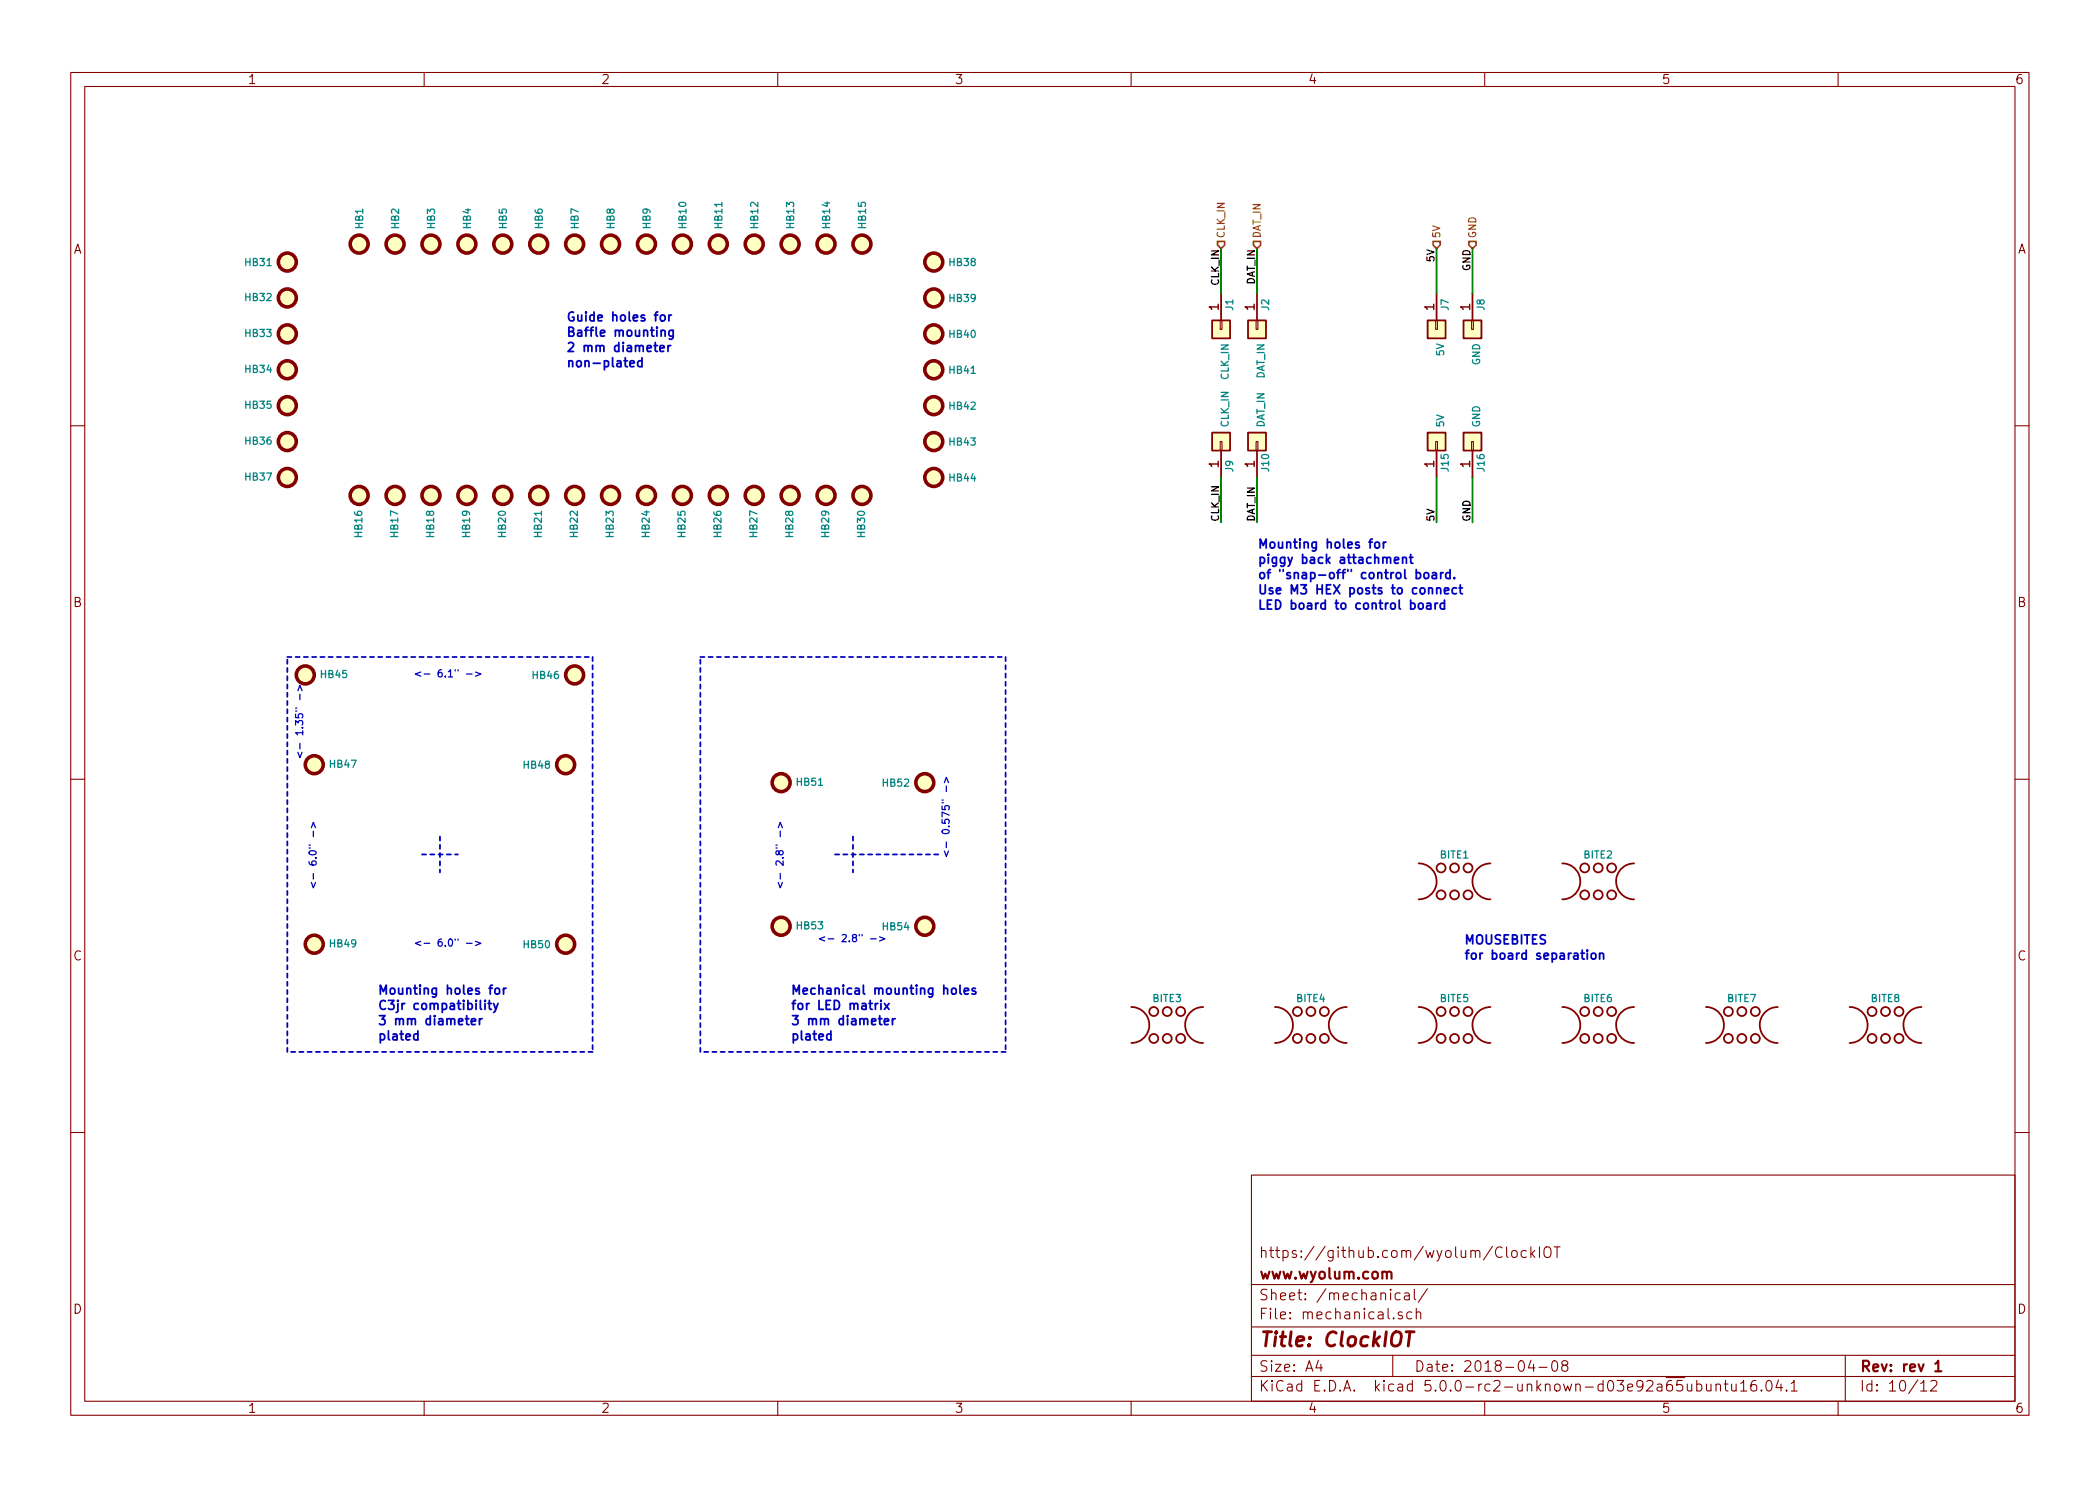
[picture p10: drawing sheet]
<svg xmlns="http://www.w3.org/2000/svg" width="297mm" height="210mm" viewBox="0 0 297 210" stroke-linecap="round" stroke-linejoin="round" font-family="sans-serif">
<g fill="none" stroke="#840000" stroke-width=".15">
<path d="M10 10.3h277v189.9h-277zM12 12.2h273v186.1h-273zM60 10.3v1.9M110 10.3v1.9M160 10.3v1.9M210 10.3v1.9M260 10.3v1.9M172.6 45.3h.2v1.3h-.2zM177.7 45.3h.2v1.3h-.2zM203.1 45.3h.2v1.3h-.2zM208.2 45.3h.2v1.3h-.2zM10 60.2h2"/>
<path d="M172.6 62.5h.2v1.2h-.2zM177.7 62.5h.2v1.2h-.2zM203.1 62.5h.2v1.2h-.2zM208.2 62.5h.2v1.2h-.2zM285 60.2h2M10 110.3h2M285 110.3h2M10 160.2h2M177 166.3h108v32h-108zM212.5 176.6a.6 .6 0 0 0-.8 0 .6 .6 0 0 0-.2 .7 .58 .58 0 0 0 .3 .6 .58 .58 0 0 0 .7-.1M213.1 176.4v1.3l.2 .2M213.9 177.1a.41 .41 0 0 1 .7 .1v.4a.41 .41 0 0 1-.4 .3 .41 .41 0 0 1-.4-.3z"/>
<path d="M215.9 177a.48 .48 0 0 0-.7 .2v.4a.48 .48 0 0 0 .7 .2M216.5 176.4v1.5M216.7 177.4l.4 .5M217.1 176.9l-.6 .6M217.8 176.4v1.5M218.6 176.5a.5 .5 0 0 1 .5 0 .5 .5 0 0 1 .3 .4v.5a.5 .5 0 0 1-.5 .5 .5 .5 0 0 1-.5-.5v-.5zM219.8 176.4h.9M220.2 176.4v1.5M285 160.2h2M60 198.3v1.9M110 198.3v1.9M160 198.3v1.9"/>
<path d="M177 194.8h108M177 191.8h108M177 187.8h108M177 181.8h108M186.5 192.5l-.4 1h1M186.8 193v1M197 191.8v3M198 183l-.4-.1-.3 .3 .1 .6 .2 .1 .4-.1M198.3 185.7l-.3-.1-.2 .3a.48 .48 0 0 0 .5 .3l.1 .1-.1 .2-.1 .1-.4-.1M198.7 183l.1-.1 .5 .1v.9M199.3 183.3l-.5 .1a.29 .29 0 0 0-.2 .2 .29 .29 0 0 0 .2 .3l.5-.1M199.7 185.7a.48 .48 0 0 0-.6 0l-.1 .2 .1 .6a.48 .48 0 0 0 .6 0"/>
<path d="M200.1 182.4v1.3l.2 .2M200.3 185.7a.39 .39 0 0 1 .7 .1v.8M200.3 185.1v1.5M201.9 182.3l-1.3 2M210 198.3v1.9M216.6 192.5l-.4 1h.9M216.9 193v1M217.7 193.5h1.1M219.6 192.7a.37 .37 0 0 1 .4-.2 .37 .37 0 0 1 .3 .3v.3a.72 .72 0 0 1-.3 .9l-.4-.1a1.41 1.41 0 0 1 0-1.2zM221.2 193.2l-.3-.3 .3-.4a.47 .47 0 0 1 .6 .3l-.2 .3-.4 .1a.48 .48 0 0 0-.2 .7 .48 .48 0 0 0 .8-.2l-.1-.4-.2-.1M238.7 195.8v.9a.4 .4 0 0 0 .6 0M239.3 195.8v1"/>
<path d="M240 195.9a.48 .48 0 0 1 .6 .1l.1 .1-.1 .6a.48 .48 0 0 1-.6 0M240 195.3v1.5M241.4 195.8v.9a.45 .45 0 0 0 .6 0M242 195.8v1M242.7 196a.38 .38 0 0 1 .7 0v.8M242.7 195.8v1M243.9 195.8h.5M244.1 195.3v1.3v.1l.3 .1M244.9 195.8l.1 .9a.4 .4 0 0 0 .6 0M245.6 195.8v1M246.2 195.8l.4-.5v1.5M246.2 196.8h.9"/>
<path d="M248.4 195.3a.59 .59 0 0 0-.8 .7l.1 .7a.49 .49 0 0 0 .7 0 .65 .65 0 0 0 0-.7 .51 .51 0 0 0-.7 0l-.1 .2M249.1 196.7h.1l-.1 .1v-.1v.1M250 195.4a.36 .36 0 0 1 .6 .2 .77 .77 0 0 1-.5 1.2 1 1 0 0 1-.1-1.4zM251.6 195.2l-.4 1.1h.9M251.9 195.8v1M252.7 196.7h.1l-.1 .1-.1-.1h.1v.1M253.4 195.8l.4-.5v1.5M253.4 196.8h.8M260 198.3v1.9M261 191.8v6.5M271.7 195.8l.3-.3 .1-.2v1.5M271.7 196.8h.8"/>
<path d="M273.1 195.5l.2-.2h.4a.41 .41 0 0 1 .2 .7l-.9 .8h1"/>
</g>
<path d="M196.2 180.1a.36 .36 0 0 1 .3-.2 .36 .36 0 0 1 .3 .2v.8M273.7 193l.5-.5v1.5M273.7 194h.9" fill="none" stroke="#840000" stroke-width=".3"/>
<path d="M198.9 188.4h1.1M199.4 188.4l-.2 2" fill="none" stroke="#840000" stroke-width=".41"/>
<g fill="#ffffc2" stroke="#ffffc2" stroke-width=".14">
<path d="M171.4 45.3h2.6v2.6h-2.6z"/>
<path d="M176.5 45.3h2.6v2.6h-2.6z"/>
<path d="M201.9 45.3h2.6v2.6h-2.6z"/>
<path d="M207 45.3h2.5v2.6h-2.5z"/>
<path d="M171.4 61.2h2.6v2.5h-2.6z"/>
<path d="M176.5 61.2h2.6v2.5h-2.6z"/>
<path d="M201.9 61.2h2.6v2.5h-2.6z"/>
<path d="M207 61.2h2.5v2.5h-2.5z"/>
<circle cx="50.8" cy="34.5" r="1.27"/>
<circle cx="55.9" cy="34.5" r="1.27"/>
<circle cx="61" cy="34.5" r="1.27"/>
<circle cx="66" cy="34.5" r="1.27"/>
<circle cx="71.1" cy="34.5" r="1.27"/>
<circle cx="76.2" cy="34.5" r="1.27"/>
<circle cx="81.3" cy="34.5" r="1.27"/>
<circle cx="86.4" cy="34.5" r="1.27"/>
<circle cx="91.4" cy="34.5" r="1.27"/>
<circle cx="96.5" cy="34.5" r="1.27"/>
<circle cx="101.6" cy="34.5" r="1.27"/>
<circle cx="106.7" cy="34.5" r="1.27"/>
<circle cx="111.8" cy="34.5" r="1.27"/>
<circle cx="116.8" cy="34.5" r="1.27"/>
<circle cx="121.9" cy="34.5" r="1.27"/>
<circle cx="50.8" cy="70.1" r="1.27"/>
<circle cx="55.9" cy="70.1" r="1.27"/>
<circle cx="61" cy="70.1" r="1.27"/>
<circle cx="66" cy="70.1" r="1.27"/>
<circle cx="71.1" cy="70.1" r="1.27"/>
<circle cx="76.2" cy="70.1" r="1.27"/>
<circle cx="81.3" cy="70.1" r="1.27"/>
<circle cx="86.4" cy="70.1" r="1.27"/>
<circle cx="91.4" cy="70.1" r="1.27"/>
<circle cx="96.5" cy="70.1" r="1.27"/>
<circle cx="101.6" cy="70.1" r="1.27"/>
<circle cx="106.7" cy="70.1" r="1.27"/>
<circle cx="111.8" cy="70.1" r="1.27"/>
<circle cx="116.8" cy="70.1" r="1.27"/>
<circle cx="121.9" cy="70.1" r="1.27"/>
<circle cx="40.6" cy="37.1" r="1.27"/>
<circle cx="40.6" cy="42.2" r="1.27"/>
<circle cx="40.6" cy="47.2" r="1.27"/>
<circle cx="40.6" cy="52.3" r="1.27"/>
<circle cx="40.6" cy="57.4" r="1.27"/>
<circle cx="40.6" cy="62.5" r="1.27"/>
<circle cx="40.6" cy="67.6" r="1.27"/>
<circle cx="132.1" cy="37.1" r="1.27"/>
<circle cx="132.1" cy="42.2" r="1.27"/>
<circle cx="132.1" cy="47.2" r="1.27"/>
<circle cx="132.1" cy="52.3" r="1.27"/>
<circle cx="132.1" cy="57.4" r="1.27"/>
<circle cx="132.1" cy="62.5" r="1.27"/>
<circle cx="132.1" cy="67.6" r="1.27"/>
<circle cx="43.2" cy="95.5" r="1.27"/>
<circle cx="81.3" cy="95.5" r="1.27"/>
<circle cx="44.4" cy="108.2" r="1.27"/>
<circle cx="80" cy="108.2" r="1.27"/>
<circle cx="44.4" cy="133.6" r="1.27"/>
<circle cx="80" cy="133.6" r="1.27"/>
<circle cx="110.5" cy="110.7" r="1.27"/>
<circle cx="130.8" cy="110.7" r="1.27"/>
<circle cx="110.5" cy="131.1" r="1.27"/>
<circle cx="130.8" cy="131.1" r="1.27"/>
</g>
<g fill="none" stroke="#840000" stroke-width=".51">
<circle cx="40.6" cy="37.1" r="1.27"/>
<circle cx="50.8" cy="34.5" r="1.27"/>
<circle cx="55.9" cy="34.5" r="1.27"/>
<circle cx="61" cy="34.5" r="1.27"/>
<circle cx="66" cy="34.5" r="1.27"/>
<circle cx="71.1" cy="34.5" r="1.27"/>
<circle cx="76.2" cy="34.5" r="1.27"/>
<circle cx="81.3" cy="34.5" r="1.27"/>
<circle cx="86.4" cy="34.5" r="1.27"/>
<circle cx="91.4" cy="34.5" r="1.27"/>
<circle cx="96.5" cy="34.5" r="1.27"/>
<circle cx="101.6" cy="34.5" r="1.27"/>
<circle cx="106.7" cy="34.5" r="1.27"/>
<circle cx="111.8" cy="34.5" r="1.27"/>
<circle cx="116.8" cy="34.5" r="1.27"/>
<circle cx="121.9" cy="34.5" r="1.27"/>
<circle cx="132.1" cy="37.1" r="1.27"/>
<circle cx="40.6" cy="47.2" r="1.27"/>
<circle cx="40.6" cy="42.2" r="1.27"/>
<circle cx="40.6" cy="57.4" r="1.27"/>
<circle cx="40.6" cy="52.3" r="1.27"/>
<circle cx="132.1" cy="42.2" r="1.27"/>
<circle cx="132.1" cy="52.3" r="1.27"/>
<circle cx="132.1" cy="47.2" r="1.27"/>
<circle cx="132.1" cy="57.4" r="1.27"/>
<circle cx="40.6" cy="62.5" r="1.27"/>
<circle cx="40.6" cy="67.6" r="1.27"/>
<circle cx="50.8" cy="70.1" r="1.27"/>
<circle cx="55.9" cy="70.1" r="1.27"/>
<circle cx="61" cy="70.1" r="1.27"/>
<circle cx="66" cy="70.1" r="1.27"/>
<circle cx="71.1" cy="70.1" r="1.27"/>
<circle cx="76.2" cy="70.1" r="1.27"/>
<circle cx="81.3" cy="70.1" r="1.27"/>
<circle cx="86.4" cy="70.1" r="1.27"/>
<circle cx="91.4" cy="70.1" r="1.27"/>
<circle cx="96.5" cy="70.1" r="1.27"/>
<circle cx="101.6" cy="70.1" r="1.27"/>
<circle cx="106.7" cy="70.1" r="1.27"/>
<circle cx="111.8" cy="70.1" r="1.27"/>
<circle cx="116.8" cy="70.1" r="1.27"/>
<circle cx="121.9" cy="70.1" r="1.27"/>
<circle cx="132.1" cy="67.6" r="1.27"/>
<circle cx="132.1" cy="62.5" r="1.27"/>
<circle cx="43.2" cy="95.5" r="1.27"/>
<circle cx="81.3" cy="95.5" r="1.27"/>
<circle cx="44.4" cy="108.2" r="1.27"/>
<circle cx="80" cy="108.2" r="1.27"/>
<circle cx="110.5" cy="110.7" r="1.27"/>
<circle cx="130.8" cy="110.7" r="1.27"/>
<circle cx="44.4" cy="133.6" r="1.27"/>
<circle cx="80" cy="133.6" r="1.27"/>
<circle cx="110.5" cy="131.1" r="1.27"/>
<circle cx="130.8" cy="131.1" r="1.27"/>
</g>
<g fill="none" stroke="#0000c2" stroke-width=".25">
<path d="M89.1 51.5l.6-.1v-.3l-.4-.1-.2 .2 .1 .6h.5M90.8 51.1l-.4-.1-.2 .3v.4l.1 .1h.5M90.8 50.6v1.3M93.3 49.3l.7-.1-.1-.3h-.4l-.2 .2 .1 .6h.5M93.5 44.6h.3l.3 .2v.4l-.1 .2h-.4l-.2-.2v-.4zM93.5 46.9l.1-.1a.32 .32 0 0 1 .5 .1v.7M94.5 48.9v.8M94.6 44.6v.8M94.9 48.9h-.3l-.1 .2M95 44.6h-.3l-.1 .2M95.2 46.7l-.1 1.2a.32 .32 0 0 1-.4 0M95.2 46.8l-.3-.1-.3 .3v.3l.1 .2h.5"/>
<path d="M194.5 76.8l.2-.1 .4 .1v.5l-.1 .2h-.3l-.2-.1zM195.7 76.7v.8M196 76.7l-.2 .1-.1 .1M197.3 79.3l.5-.1v-.3h-.4l-.1 .1v.6h.5M198.4 79l.1-.1a.31 .31 0 0 1 .4 .1v.7M198.4 78.9v.8M199.4 78.9h.4M199.5 78.4v1.1l.1 .1 .2 .1M201.5 81.1l.2-.1 .3 .1 .1 .5-.1 .2-.3 .1-.2-.2zM201.8 85.4h.5l.1 .8M202.4 85.6l-.4 .1a.25 .25 0 0 0-.2 .2 .25 .25 0 0 0 .2 .3l.4-.1M202.6 81.1h.5l.1 .8"/>
<path d="M203 85.3v.9M203.2 81.3l-.5 .1a.25 .25 0 0 0-.1 .2 .25 .25 0 0 0 .1 .3l.5-.1M203.2 83.3l.2-.1h.3l.1 .8M203.4 85.3l-.3 .1-.1 .2M203.8 81v.9M204.1 81l-.2 .1-.1 .1M204.3 83.6l.6-.1v-.3h-.4l-.2 .2 .1 .6h.5M204.3 85.4l-.3-.1-.3 .3v.3l.1 .2h.5M204.3 84.9v1.3M205.1 81.1l-.4-.1-.2 .2v.4l.1 .2h.5M205.1 80.6v1.3M205.7 81.7l.1 .1h-.2l.1-.1v.2"/>
<path d="M206 83.2h-.4l-.2 .2v.4l.1 .2h.5M206.4 83.2h.5M206.6 82.7v1.1v.2h.3M70.1 139.9l.2-.1 .3 .1 .1 .5-.2 .2-.2 .1-.2-.2zM71.2 139.8v.9M71.6 139.8l-.3 .1-.1 .1M135.8 139.4v1.1l.2 .2M138 139.9a.31 .31 0 0 0-.5 .1l.1 .2h.2l.2 .2-.2 .3-.3-.1M225.1 135l.2-.1 .4 .1v.5l-.1 .2h-.3l-.2-.1zM226.3 135v-.1a.31 .31 0 0 1 .5 .1v.7M226.3 134.9v.8M59.1 146.3h-.3l-.3 .2 .1 .6h.5"/>
<path d="M59.1 145.9v1.2M66.7 144.5l.6-.1-.1-.2-.3-.1-.2 .2v.6h.5M67.8 144.1v.9M68.2 144.1l-.3 .1-.1 .2M69 142h.5M69.2 141.5v1.1l.1 .2h.2M69.8 142l.3 .8M70.4 142l-.4 1.1-.2 .2M117.5 146.3h-.3l-.3 .2 .1 .6h.5M117.5 145.9v1.2M124.6 142v.8M125.1 144.5l.6-.1-.1-.2-.3-.1-.2 .2v.6h.5"/>
<path d="M125.1 142l.7 .8M125.8 142l-.7 .8M126.2 144.1v.9M126.6 144.1l-.2 .1-.2 .2M136.4 140.2l.6-.1v-.2l-.4-.1-.2 .2 .1 .6h.5"/>
</g>
<g fill="none" stroke="#0000c2" stroke-width=".18">
<path d="M42.1 97.7l.3-.7 .3 .7M42.4 98.2v.8M64.8 94.8v.1M66 95.4h.8M67.3 95.1l.7 .3-.7 .3M41.8 100.2h.2M43.7 119.6h.2M44 117.1l.3-.7 .3 .7M44.3 117.6v.8M109.8 119.6h.1M110.1 117.1l.3-.7 .3 .7M110.4 117.6v.8"/>
<path d="M133.2 113.6h.2M133.2 113.2h.2M133.6 110.7l.3-.7 .3 .7M133.9 111.2v.8M64.8 132.9v.1M66 133.5h.8M67.3 133.2l.7 .3-.7 .3M121.9 132.2v.2M123.1 132.8h.8M124.4 132.6l.8 .2-.8 .3"/>
</g>
<path d="M40.6 93h43.2M83.8 93v55.8M99.1 93h43.1M142.2 93v55.8M62.2 118.4v5M120.6 118.4v5M59.7 120.9h5.1M118.1 120.9h14.6M40.6 148.8v-55.8M83.8 148.8h-43.2M99.1 148.8v-55.8M142.2 148.8h-43.1" fill="none" stroke="#0000c2" stroke-width=".25" stroke-dasharray=".6 .6"/>
<g fill="none" stroke="#840000" stroke-width=".25">
<path d="M171.4 45.3h2.6v2.6h-2.6zM172.7 41.5v3.8M176.5 45.3h2.6v2.6h-2.6zM177.8 41.5v3.8M201.9 45.3h2.6v2.6h-2.6zM203.2 41.5v3.8M207 45.3h2.5v2.6h-2.5zM208.3 41.5v3.8M171.4 61.2h2.6v2.5h-2.6zM172.7 63.7v3.9M176.5 61.2h2.6v2.5h-2.6zM177.8 63.7v3.9"/>
<path d="M201.9 61.2h2.6v2.5h-2.6zM203.2 63.7v3.9M207 61.2h2.5v2.5h-2.5zM208.3 63.7v3.9M200.7 122.2a2.54 2.54 0 0 1 2.5 2.5 2.54 2.54 0 0 1-2.5 2.5M210.8 122.2a2.54 2.54 0 0 0-2.5 2.5 2.54 2.54 0 0 0 2.5 2.5M221 122.2a2.54 2.54 0 0 1 2.5 2.5 2.54 2.54 0 0 1-2.5 2.5M231.1 122.2a2.54 2.54 0 0 0-2.5 2.5 2.54 2.54 0 0 0 2.5 2.5M160 142.5a2.54 2.54 0 0 1 2.6 2.5 2.54 2.54 0 0 1-2.6 2.6M170.2 142.5a2.54 2.54 0 0 0-2.6 2.5 2.54 2.54 0 0 0 2.6 2.6M180.3 142.5a2.54 2.54 0 0 1 2.6 2.5 2.54 2.54 0 0 1-2.6 2.6M190.5 142.5a2.54 2.54 0 0 0-2.5 2.5 2.54 2.54 0 0 0 2.5 2.6"/>
<path d="M200.7 142.5a2.54 2.54 0 0 1 2.5 2.5 2.54 2.54 0 0 1-2.5 2.6M210.8 142.5a2.54 2.54 0 0 0-2.5 2.5 2.54 2.54 0 0 0 2.5 2.6M221 142.5a2.54 2.54 0 0 1 2.5 2.5 2.54 2.54 0 0 1-2.5 2.6M231.1 142.5a2.54 2.54 0 0 0-2.5 2.5 2.54 2.54 0 0 0 2.5 2.6M241.3 142.5a2.54 2.54 0 0 1 2.5 2.5 2.54 2.54 0 0 1-2.5 2.6M251.5 142.5a2.54 2.54 0 0 0-2.6 2.5 2.54 2.54 0 0 0 2.6 2.6M261.6 142.5a2.54 2.54 0 0 1 2.6 2.5 2.54 2.54 0 0 1-2.6 2.6M271.8 142.5a2.54 2.54 0 0 0-2.6 2.5 2.54 2.54 0 0 0 2.6 2.6"/>
<circle cx="203.8" cy="126.6" r=".63"/>
<circle cx="203.8" cy="122.8" r=".63"/>
<circle cx="205.7" cy="122.8" r=".63"/>
<circle cx="205.7" cy="126.6" r=".63"/>
<circle cx="207.6" cy="126.6" r=".63"/>
<circle cx="207.6" cy="122.8" r=".63"/>
<circle cx="224.2" cy="122.8" r=".63"/>
<circle cx="224.2" cy="126.6" r=".63"/>
<circle cx="226.1" cy="126.6" r=".63"/>
<circle cx="226.1" cy="122.8" r=".63"/>
<circle cx="228" cy="126.6" r=".63"/>
<circle cx="228" cy="122.8" r=".63"/>
<circle cx="163.2" cy="143.1" r=".63"/>
<circle cx="163.2" cy="146.9" r=".63"/>
<circle cx="165.1" cy="143.1" r=".63"/>
<circle cx="165.1" cy="146.9" r=".63"/>
<circle cx="167" cy="143.1" r=".63"/>
<circle cx="167" cy="146.9" r=".63"/>
<circle cx="183.5" cy="143.1" r=".63"/>
<circle cx="183.5" cy="146.9" r=".63"/>
<circle cx="185.4" cy="143.1" r=".63"/>
<circle cx="185.4" cy="146.9" r=".63"/>
<circle cx="187.3" cy="146.9" r=".63"/>
<circle cx="187.3" cy="143.1" r=".63"/>
<circle cx="203.8" cy="143.1" r=".63"/>
<circle cx="203.8" cy="146.9" r=".63"/>
<circle cx="205.7" cy="146.9" r=".63"/>
<circle cx="205.7" cy="143.1" r=".63"/>
<circle cx="207.6" cy="146.9" r=".63"/>
<circle cx="207.6" cy="143.1" r=".63"/>
<circle cx="224.2" cy="143.1" r=".63"/>
<circle cx="224.2" cy="146.9" r=".63"/>
<circle cx="226.1" cy="146.9" r=".63"/>
<circle cx="226.1" cy="143.1" r=".63"/>
<circle cx="228" cy="146.9" r=".63"/>
<circle cx="228" cy="143.1" r=".63"/>
<circle cx="244.5" cy="143.1" r=".63"/>
<circle cx="244.5" cy="146.9" r=".63"/>
<circle cx="246.4" cy="143.1" r=".63"/>
<circle cx="246.4" cy="146.9" r=".63"/>
<circle cx="248.3" cy="143.1" r=".63"/>
<circle cx="248.3" cy="146.9" r=".63"/>
<circle cx="264.8" cy="143.1" r=".63"/>
<circle cx="264.8" cy="146.9" r=".63"/>
<circle cx="266.7" cy="146.9" r=".63"/>
<circle cx="266.7" cy="143.1" r=".63"/>
<circle cx="268.6" cy="143.1" r=".63"/>
<circle cx="268.6" cy="146.9" r=".63"/>
</g>
<path d="M172.7 35.2v6.3M177.8 35.2v6.3M203.2 35.2v6.3M208.3 35.2v6.3M172.7 67.6v6.3M177.8 67.6v6.3M203.2 67.6v6.3M208.3 67.6v6.3" fill="none" stroke="#008400" stroke-width=".25"/>
<path d="M172.2 34.2h1v.5l-.5 .5-.5-.5zM177.3 34.2h1v.5l-.5 .5-.5-.5zM202.7 34.2h1v.5l-.5 .5-.5-.5zM207.8 34.2h1v.5l-.5 .5-.5-.5z" fill="none" stroke="#848400" stroke-width=".25"/>
<text font-size="2.8" fill="#840000" x="178" y="190.5">Title: ClockIOT</text>
<g font-size="2.1" fill="#840000">
<text x="178" y="178">https://github.com/wyolum/ClockIOT</text>
<text x="178" y="184">Sheet: /mechanical/</text>
<text x="178" y="181">www.wyolum.com</text>
<text x="178" y="186.7">File: mechanical.sch</text>
<text x="178" y="196.9">KiCad E.D.A. kicad 5.0.0-rc2-unknown-d03e92a65ubuntu16.04.1</text>
<text x="178" y="194.1">Size: A4</text>
<text x="200" y="194.1">Date: 2018-04-08</text>
<text x="263" y="194.1">Rev: rev 1</text>
<text x="263" y="196.9">Id: 10/12</text>
</g>
<g font-size="1.8" fill="#840000">
<text x="35" y="11.9">1</text>
<text x="85" y="11.9">2</text>
<text x="135" y="11.9">3</text>
<text x="185" y="11.9">4</text>
<text x="235" y="11.9">5</text>
<text x="285" y="11.9">6</text>
<text x="10.4" y="35.9">A</text>
<text x="285.4" y="35.9">A</text>
<text x="172.4" y="43.9" transform="rotate(-90 172.4 43.9)">1</text>
<text x="177.5" y="43.9" transform="rotate(-90 177.5 43.9)">1</text>
<text x="202.9" y="43.9" transform="rotate(-90 202.9 43.9)">1</text>
<text x="207.9" y="43.9" transform="rotate(-90 207.9 43.9)">1</text>
<text x="172.4" y="66.1" transform="rotate(-90 172.4 66.1)">1</text>
<text x="177.5" y="66.1" transform="rotate(-90 177.5 66.1)">1</text>
<text x="202.9" y="66.1" transform="rotate(-90 202.9 66.1)">1</text>
<text x="207.9" y="66.1" transform="rotate(-90 207.9 66.1)">1</text>
<text x="10.4" y="85.9">B</text>
<text x="285.4" y="85.9">B</text>
<text x="10.4" y="135.9">C</text>
<text x="285.4" y="135.9">C</text>
<text x="10.4" y="185.9">D</text>
<text x="285.4" y="185.9">D</text>
<text x="35" y="199.9">1</text>
<text x="85" y="199.9">2</text>
<text x="135" y="199.9">3</text>
<text x="185" y="199.9">4</text>
<text x="235" y="199.9">5</text>
<text x="285" y="199.9">6</text>
</g>
<g font-size="1.8" fill="#0000c2">
<text x="80" y="45.5">Guide holes for</text>
<text x="80" y="47.6">Baffle mounting</text>
<text x="80" y="49.8">2 mm diameter</text>
<text x="80" y="52">non-plated</text>
<text x="177.8" y="77.6">Mounting holes for</text>
<text x="177.8" y="79.8">piggy back attachment</text>
<text x="177.8" y="81.9">of &quot;snap-off&quot; control board.</text>
<text x="177.8" y="84.1">Use M3 HEX posts to connect</text>
<text x="177.8" y="86.3">LED board to control board</text>
<text x="207" y="133.6">MOUSEBITES</text>
<text x="207" y="135.8">for board separation</text>
<text x="53.3" y="140.7">Mounting holes for</text>
<text x="53.3" y="142.9">C3jr compatibility</text>
<text x="111.8" y="140.7">Mechanical mounting holes</text>
<text x="111.8" y="142.9">for LED matrix</text>
<text x="53.3" y="145.1">3 mm diameter</text>
<text x="53.3" y="147.2">plated</text>
<text x="111.8" y="145.1">3 mm diameter</text>
<text x="111.8" y="147.2">plated</text>
</g>
<g font-size="1.4" fill="#008484">
<text x="51.4" y="32.3" transform="rotate(-90 51.4 32.3)">HB1</text>
<text x="56.4" y="32.3" transform="rotate(-90 56.4 32.3)">HB2</text>
<text x="61.5" y="32.3" transform="rotate(-90 61.5 32.3)">HB3</text>
<text x="66.6" y="32.3" transform="rotate(-90 66.6 32.3)">HB4</text>
<text x="71.7" y="32.3" transform="rotate(-90 71.7 32.3)">HB5</text>
<text x="76.8" y="32.3" transform="rotate(-90 76.8 32.3)">HB6</text>
<text x="81.8" y="32.3" transform="rotate(-90 81.8 32.3)">HB7</text>
<text x="86.9" y="32.3" transform="rotate(-90 86.9 32.3)">HB8</text>
<text x="92" y="32.3" transform="rotate(-90 92 32.3)">HB9</text>
<text x="97.1" y="32.3" transform="rotate(-90 97.1 32.3)">HB10</text>
<text x="102.2" y="32.3" transform="rotate(-90 102.2 32.3)">HB11</text>
<text x="107.2" y="32.3" transform="rotate(-90 107.2 32.3)">HB12</text>
<text x="112.3" y="32.3" transform="rotate(-90 112.3 32.3)">HB13</text>
<text x="117.4" y="32.3" transform="rotate(-90 117.4 32.3)">HB14</text>
<text x="122.5" y="32.3" transform="rotate(-90 122.5 32.3)">HB15</text>
<text x="34.7" y="37.6">HB31</text>
<text x="134.3" y="37.6">HB38</text>
<text x="34.7" y="42.6">HB32</text>
<text x="34.7" y="47.7">HB33</text>
<text x="134.3" y="42.7">HB39</text>
<text x="134.3" y="47.8">HB40</text>
<text x="174.4" y="43.9" transform="rotate(-90 174.4 43.9)">J1</text>
<text x="179.5" y="43.9" transform="rotate(-90 179.5 43.9)">J2</text>
<text x="204.9" y="43.9" transform="rotate(-90 204.9 43.9)">J7</text>
<text x="210" y="43.9" transform="rotate(-90 210 43.9)">J8</text>
<text x="34.7" y="52.8">HB34</text>
<text x="134.3" y="52.9">HB41</text>
<text x="173.8" y="53.7" transform="rotate(-90 173.8 53.7)">CLK_IN</text>
<text x="178.9" y="53.6" transform="rotate(-90 178.9 53.6)">DAT_IN</text>
<text x="204.3" y="50.4" transform="rotate(-90 204.3 50.4)">5V</text>
<text x="209.3" y="51.7" transform="rotate(-90 209.3 51.7)">GND</text>
<text x="34.7" y="57.8">HB35</text>
<text x="134.3" y="58">HB42</text>
<text x="34.7" y="62.9">HB36</text>
<text x="134.3" y="63">HB43</text>
<text x="173.8" y="60.4" transform="rotate(-90 173.8 60.4)">CLK_IN</text>
<text x="178.9" y="60.5" transform="rotate(-90 178.9 60.5)">DAT_IN</text>
<text x="204.3" y="60.4" transform="rotate(-90 204.3 60.4)">5V</text>
<text x="209.3" y="60.5" transform="rotate(-90 209.3 60.5)">GND</text>
<text x="34.7" y="68">HB37</text>
<text x="134.3" y="68.1">HB44</text>
<text x="174.4" y="66.7" transform="rotate(-90 174.4 66.7)">J9</text>
<text x="179.5" y="66.6" transform="rotate(-90 179.5 66.6)">J10</text>
<text x="204.9" y="66.6" transform="rotate(-90 204.9 66.6)">J15</text>
<text x="210" y="66.6" transform="rotate(-90 210 66.6)">J16</text>
<text x="51.2" y="76" transform="rotate(-90 51.2 76)">HB16</text>
<text x="56.3" y="76" transform="rotate(-90 56.3 76)">HB17</text>
<text x="61.4" y="76" transform="rotate(-90 61.4 76)">HB18</text>
<text x="66.5" y="76" transform="rotate(-90 66.5 76)">HB19</text>
<text x="71.6" y="76" transform="rotate(-90 71.6 76)">HB20</text>
<text x="76.6" y="76" transform="rotate(-90 76.6 76)">HB21</text>
<text x="81.7" y="76" transform="rotate(-90 81.7 76)">HB22</text>
<text x="86.8" y="76" transform="rotate(-90 86.8 76)">HB23</text>
<text x="91.9" y="76" transform="rotate(-90 91.9 76)">HB24</text>
<text x="97" y="76" transform="rotate(-90 97 76)">HB25</text>
<text x="102" y="76" transform="rotate(-90 102 76)">HB26</text>
<text x="107.1" y="76" transform="rotate(-90 107.1 76)">HB27</text>
<text x="112.2" y="76" transform="rotate(-90 112.2 76)">HB28</text>
<text x="117.3" y="76" transform="rotate(-90 117.3 76)">HB29</text>
<text x="122.4" y="76" transform="rotate(-90 122.4 76)">HB30</text>
<text x="45.4" y="95.9">HB45</text>
<text x="75.4" y="96.1">HB46</text>
<text x="46.7" y="108.6">HB47</text>
<text x="74.1" y="108.8">HB48</text>
<text x="112.8" y="111.2">HB51</text>
<text x="124.9" y="111.3">HB52</text>
<text x="203.7" y="121.5">BITE1</text>
<text x="224.1" y="121.5">BITE2</text>
<text x="112.8" y="131.5">HB53</text>
<text x="124.9" y="131.6">HB54</text>
<text x="46.7" y="134">HB49</text>
<text x="74.1" y="134.2">HB50</text>
<text x="163.1" y="141.8">BITE3</text>
<text x="183.4" y="141.8">BITE4</text>
<text x="203.7" y="141.8">BITE5</text>
<text x="224.1" y="141.8">BITE6</text>
<text x="244.4" y="141.8">BITE7</text>
<text x="264.7" y="141.8">BITE8</text>
</g>
<g font-size="1.4" fill="#848400">
<text x="173.2" y="33.8" transform="rotate(-90 173.2 33.8)">CLK_IN</text>
<text x="178.3" y="33.8" transform="rotate(-90 178.3 33.8)">DAT_IN</text>
<text x="203.7" y="33.8" transform="rotate(-90 203.7 33.8)">5V</text>
<text x="208.8" y="33.8" transform="rotate(-90 208.8 33.8)">GND</text>
</g>
<g font-size="1.4">
<text x="172.4" y="40.3" transform="rotate(-90 172.4 40.3)">CLK_IN</text>
<text x="177.5" y="40.3" transform="rotate(-90 177.5 40.3)">DAT_IN</text>
<text x="202.9" y="36.9" transform="rotate(-90 202.9 36.9)">5V</text>
<text x="208" y="38.3" transform="rotate(-90 208 38.3)">GND</text>
<text x="172.4" y="73.9" transform="rotate(-90 172.4 73.9)">CLK_IN</text>
<text x="177.5" y="73.9" transform="rotate(-90 177.5 73.9)">DAT_IN</text>
<text x="202.9" y="73.9" transform="rotate(-90 202.9 73.9)">5V</text>
<text x="208" y="73.9" transform="rotate(-90 208 73.9)">GND</text>
</g>
<g font-size="1.4" fill="#0000c2">
<text x="58.4" y="95.8">&lt;- 6.1&quot; -&gt;</text>
<text x="42.9" y="107.6" transform="rotate(-90 42.9 107.6)">&lt;- 1.35&quot; -&gt;</text>
<text x="44.8" y="126" transform="rotate(-90 44.8 126)">&lt;- 6.0&quot; -&gt;</text>
<text x="110.8" y="126" transform="rotate(-90 110.8 126)">&lt;- 2.8&quot; -&gt;</text>
<text x="134.3" y="121.5" transform="rotate(-90 134.3 121.5)">&lt;- 0.575&quot; -&gt;</text>
<text x="58.4" y="133.9">&lt;- 6.0&quot; -&gt;</text>
<text x="115.6" y="133.3">&lt;- 2.8&quot; -&gt;</text>
</g>
</svg>
